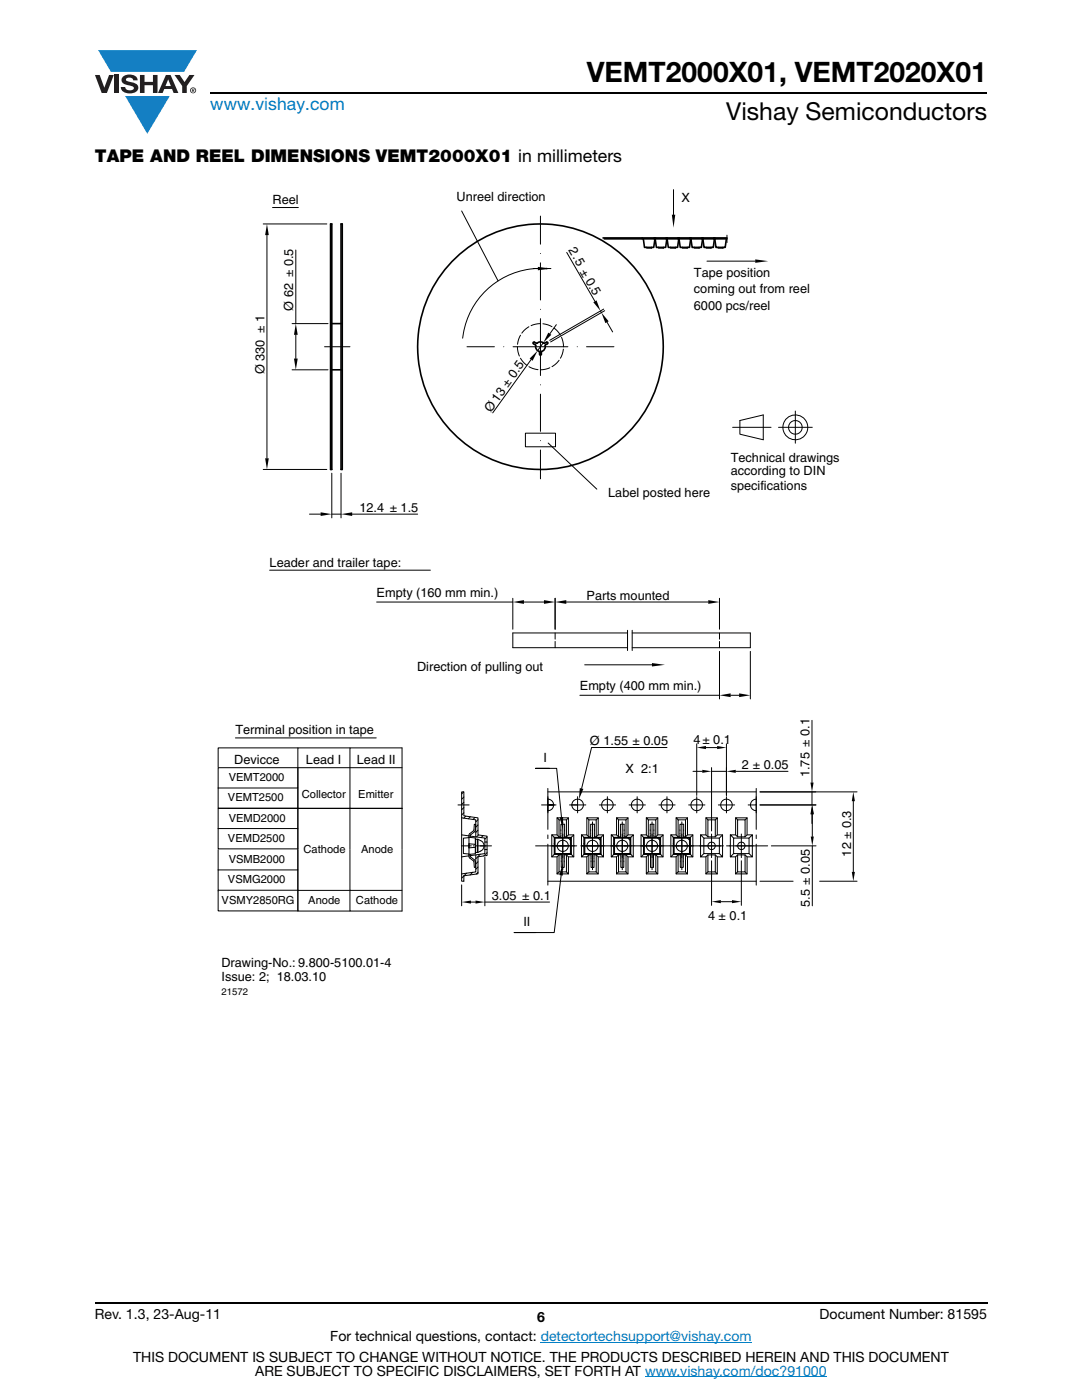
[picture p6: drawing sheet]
<svg xmlns="http://www.w3.org/2000/svg" width="216mm" height="279mm" viewBox="0 0 216 279" stroke-linecap="round" stroke-linejoin="round" font-family="sans-serif">
<g fill="#147fc3">
<path d="M19.6 10h19.7l-2.6 4.3h-1.1h-13.5z"/>
<path d="M25 19.2h8.9l-4.5 7.5z"/>
</g>
<g fill="#231f20">
<path d="M18.9 15h1l.9 2.5 1-2.5h.9l-1.4 3.6h-1z"/>
<path d="M22.9 15h.9v3.6h-.9z"/>
<path d="M24.6 15.3a2.1 2.1 0 0 1 2.8 .3l.1 .4h-.9a.79 .79 0 0 0-.7-.5 .79 .79 0 0 0-.8 .4l.3 .3 1 .2a1.08 1.08 0 0 1 1.2 1 1.08 1.08 0 0 1-1.1 1.2 1.73 1.73 0 0 1-2.4-1.2h.9a.96 .96 0 0 0 .8 .6 .96 .96 0 0 0 .9-.4 1.31 1.31 0 0 0-1.2-.6 1.03 1.03 0 0 1-1.1-.6 1.03 1.03 0 0 1 .2-1.1z"/>
<path d="M27.9 15h.9v1.3h1.7v-1.3h.9v3.6h-.9v-1.6h-1.7v1.6h-.9z"/>
<path d="M34.8 15h1.1l.9 1.4 1-1.4h1l-1.5 2.2v1.4h-.9v-1.4z"/>
<path d="M33.6 15.9l.5 1.3h-1.1zM33.1 15l-1.6 3.6h1l.3-.8h1.5l.3 .8h1l-1.6-3.6z"/>
<path d="M38.1 18a.46 .46 0 0 1 .9 0 .46 .46 0 0 1-.9 0zM37.9 18a.6 .6 0 0 0 1.2 0 .6 .6 0 0 0-1.2 0z"/>
<path d="M38.4 17.8h.2v.2h-.2zM38.3 17.7v.7h.1v-.3l.4 .3-.2-.3 .2-.2-.1-.2z"/>
</g>
<path d="M42 18.6h155M18.9 260h178.1" fill="none" stroke="#000" stroke-width=".36"/>
<path d="M107.9 267.9h42.1M128.7 274.8h36.3" fill="none" stroke="#007ec4" stroke-width=".2"/>
<path d="M43.5 37.8h127.6v161.1h-127.6z" fill="#fff"/>
<g fill="none" stroke="#000" stroke-width=".2">
<path d="M134.4 37.8v5M52.5 44.7h12.7M53.3 46.9v44.6M54.4 41.4h5.1M59 49.9v14.7M92.1 42.1l7.3 14M106.4 53.6h3.5M106.7 53.6a15.7 15.7 0 0 0-14.4 13.9M107.8 43.1v5.6M107.8 52.5v7.4M107.8 50.6h.1M113.1 50.4l5.6 9.7"/>
<path d="M141.1 52.1h9.6M145.1 46.9v1.5M58.3 73.8h7.2M58.3 64.6h7.2M59 66.8v4.8M64.8 69.2h5M93.2 69.2h5.5M100.5 69.2h.1M103.2 69.2l.4 1.9M103.9 66.9l-.4 .8-.2 1M103.9 71.5l.7 .9 .5 .5M105.5 65.2l-.9 .7-.5 .6"/>
<path d="M105.5 73.2l.8 .3 1.1 .3M106 71.8l-7.7 10.6M107.8 63.6v11.3M107.8 61.7h.1M107.8 64.6l-1 .1-.8 .3M107.8 78.7v7.4M107.8 76.8h.1M108.3 64.6l1.1 .2 .7 .4M108.4 68.4l-1.1 1.6M109.7 73.4l-1.9 .4M110.5 65.5l.6 .4 .7 1M111 64.8l-1.3 1.8"/>
<path d="M111.6 71.9l-.5 .5-1 .8M112 67.3l.4 1.9M112.4 69.7l-.2 1-.4 .8M113.3 69.2h-10.9M115.2 69.2h.1M117 69.2h5.5M119.8 62.1l.2 .3M120.5 61.7l-10.8 6.2M120.7 62l-10.8 6.2M121.1 64.3l1.1 1.9M52.5 93.7h12.7M66.2 94.4v9"/>
<path d="M68 94.4v9M104.8 86.5h6v2.7h-6zM107.8 89.8v5.8M107.8 87.9h.1M109.4 88.4l9.7 9.2M146.2 85.3h7.7M147.6 83.9l4.7-1.1v5l-4.7-1.1zM155.3 85.3h6.8M158.7 82v6.5M53.8 113.8h32.1M61.8 102.6h2.2M66.2 102.6h1.8"/>
<path d="M70.3 102.6h13M102.3 119.4v6.2M110.8 119.4v6.2M143.6 119.4v6.2M75.2 120.2h27.1M104.5 120.2h4M110.8 126.3v1.3M110.8 128v1.3M113 120.1h28.3M115.7 138.8h27.9M116.7 132.7h13.4M125.2 126.3h-22.9v3h22.9"/>
<path d="M125.2 125.8v4M126.1 126.3h23.6v3h-23.6M126.1 125.8v4M143.6 126.3v1.3M143.6 128v1.3M143.6 130v9.5M145.8 138.8h1.7M149.7 130v9.5M43.5 157.3v4h15.9M47 147.3h28.1M59.4 149.3h-15.9v3.8M59.4 153.2h-15.9v4.1"/>
<path d="M59.4 153.2v4.1h-15.9M59.4 153.2h20.8v16.2M59.4 157.3v12.1M59.4 153.2v8.1h10.4v8.1M69.8 153.1v-3.8h10.4v3.8M69.8 149.3h-10.4v3.8M69.8 153.2v8.1h10.4h-20.8M92.1 158h.5v4.8l2.8 .4v3.4l1.8 .3v1.2h-.5v-.8l-1.8-.3v-3.4l-2.8-.4zM92.5 158l-.4 .4M92.6 159.1l-.5 .4M109.3 159.4v1.2h1.3h-2.5M109.3 157.4v8.1"/>
<path d="M109.3 158h41.6M109.3 159v1.6h1.7M109.3 159.5a1.15 1.15 0 0 1 1.2 1.1 1.15 1.15 0 0 1-1.2 1.2M109.6 153.3h-2.7h4.2l.9 9.8M115.3 159v3.2M121.2 159v3.2M127.1 159v3.2M133.1 159v3.2M133.1 149.2h-15.1l-1.9 8.2M138.3 153.9h1.8M139 148.5v10.2M139 159v3.2"/>
<path d="M140.9 149.2h2.2M142 153.9h3M142 153.2v12.6M145 148.5v10.2M145 159v3.2M146.8 153.9h10.4M150.9 157.4v8.1M150.9 159v1.6h-1.6M150.9 159.5a1.15 1.15 0 0 0-1.1 1.1 1.15 1.15 0 0 0 1.1 1.2M162 143.8v12.4M162 158v2.6M170.3 159.9v14.1"/>
<path d="M171 158h-19.4M43.5 173.6h15.9v-4v8.1h10.4M43.5 169.6v4M43.5 165.4v4h15.9M59.4 177.8v4h10.4M59.4 161.3h-15.9v4.1M59.4 161.3v4.1h-15.9M59.4 173.6v4.1h-15.9v-4.1M59.4 177.7v4.1h-15.9v-4M69.8 177.8v4h10.4v-4M80.2 169.6v8.1h-10.4v-8.1M91.4 160.6h2.2"/>
<path d="M92.1 168.8h2M92.1 163.2v7.8M92.1 166.6l2.8 .4M92.1 176.6v4.2M92.6 174.8l-.5 .5M92.6 175.9h.1M92.6 160.1l-.5 .5M92.6 161.2l-.5 .4M92.6 162.2l-.5 .5M92.9 162.9l-.4 .4M93.1 174.3l-.5 .5M93.6 167.2l-1.1 .1v3l1.1 .1"/>
<path d="M93.6 167.1l1.2 .1v1.3M93.6 168.4v.8M93.6 168.4l1.2 .1v.6l-1.2 .1M93.8 167.1l.1-.4 .9-.9 .1-1.3h-.3v1.2l-1 .8v.3v4.2l1 .9v1.2h.3l-.1-1.3-.9-.8-.1-.5M93.9 163l-.4 .4M94.3 174.1l-.5 .5M94.4 168.8h.2M94.8 163.1l-.4 .4M94.8 169.1v1.3l-1.2 .1M94.8 167.4l.1 .1M94.9 170.1l-.1 .1M94.9 170.6l1.8-.2v-.9h.5v1.2l-1.8 .3v3.4l-2.8 .4v1.1h-.5v-1.5l2.8-.4z"/>
<path d="M94.9 170.6l-2.8 .4v3.4M95.3 167.5h-.4v2.6M95.3 170.1h-.4M95.3 167.5v2.6M95.3 167.5h.1M95.4 167.5a1.27 1.27 0 0 1 1.1 .8 1.27 1.27 0 0 1-.4 1.4l-.7 .4M95.4 167.5v2.6M95.4 170.1h-.1M95.4 172l-.5 .4M95.4 173l-.5 .5M95.4 174.1l-.4 .3M95.4 163.6l-.5 .4"/>
<path d="M95.4 164.6l-.5 .5M95.4 165.7l-.5 .4M95.5 166.6l-.4 .4M95.8 170.5l-.9 .9M96.4 166.8l-.4 .4M96.7 168.1l.1 1.4M96.7 171.1v9.7M97.2 167l-.5 .5M97.2 170.2l-.7 .6M97.2 168.1v1.4M98.1 168.8h-3.1M106.9 168.8h6.3"/>
<path d="M109.3 166.6v.8M109.3 168.5v8.1M109.3 175.9h41.6M109.3 160.6v1.6M110.1 166.6v4.4M110.6 170.5l-.5 .5h1.1l.3-.4M110.6 167.1v3.4M110.6 168.4h.1M110.6 170.5h1.4M110.6 167.1h1.3M110.6 167.2v3.2M110.6 167.2h1.3"/>
<path d="M110.6 170.4h1.4M110.6 167.2l.2 .1v3M110.8 167.3h3M111.2 166.6h-1.1l.5 .5M111.2 171v3.4l.3-.4M111.2 163.2v3.4l.3 .4M111.5 170.6v3.4h1.5v-3.4M111.5 170.6h.5M111.5 167v-3.4h1.5v3.4M111.5 167h.4M111.9 164.5h.8v2.7h-.8zM112 174.7l-1.4 11.4h-8h4.3"/>
<path d="M112 170.4h.6v2.7h-.6zM112.3 164v4.8h-2M112.3 166.4v2.4h-2.4M112.6 170.6h.4M112.6 170.5h1.4M112.6 170.4h1.3M112.7 167h.3M112.7 167.1h1.3M112.7 167.2h1.2M113 174l.4 .4h-2.2M113 170.6l.4 .4v3.4M113 163.6l.4-.4v3.4"/>
<path d="M113.4 167.2l.5 .5M113.4 163.2h-2.2l.3 .4M113.6 160.6h3.3M113.8 167.3v3l.1 .1M113.8 170.3h-3l-.2 .1M113.9 167.2v3.2M113.9 167.2l-.1 .1M114 167.1l.5-.5v4.4M114 170.5l.5 .5h-1.1M114 167.1v3.4M114.2 168.8h-1.9v4.8M114.3 168.8h.8"/>
<path d="M114.5 166.6h-1.1l-.4 .4M114.6 168.8h-2.3v2.4M116 166.6v4.4M116.2 168.8h7.2M116.5 170.5l-.5 .5h1.1l.4-.4M116.5 167.1h1.4M116.5 168.4h.1M116.5 170.5h1.4M116.5 167.1v3.4M116.6 170.4h1.3M116.6 167.2h1.3M116.6 167.2v3.2"/>
<path d="M116.6 167.2l.1 .1v3M116.7 167.3h3.1M117.1 163.2v3.4l.4 .4M117.1 171v3.4l.4-.4M117.1 166.6h-1.1l.5 .5M117.5 170.6h.4M117.5 167v-3.4h1.5v3.4M117.5 167h.4M117.5 170.6v3.4h1.5v-3.4M117.9 164.5h.7v2.7h-.7zM117.9 170.4h.6v2.7h-.6zM118.2 166.4v2.4h-2.3"/>
<path d="M118.2 164v4.8h-2M118.5 170.6h.5M118.5 170.4h1.4M118.5 170.5h1.4M118.6 167h.4M118.6 167.1h1.3M118.6 167.2h1.3M119 170.6l.4 .4v3.4M119 163.6l.4-.4v3.4M119 174l.4 .4h-2.3M119.3 167.2l.5 .5M119.4 163.2h-2.3l.4 .4"/>
<path d="M119.6 160.6h3.2M119.8 167.3v3l.1 .1M119.8 170.3h-3.1l-.1 .1M119.9 167.2v3.2M119.9 167.2l-.1 .1M119.9 170.5l.5 .5h-1M119.9 167.1l.5-.5v4.4M119.9 167.1v3.4M120.2 168.8h-2v4.8M120.4 166.6h-1l-.4 .4M120.6 168.8h-2.4v2.4M122 166.6v4.4"/>
<path d="M122.5 170.5l-.5 .5h1l.4-.4M122.5 168.4h.1M122.5 170.5h1.4M122.5 167.1v3.4M122.5 167.1h1.3M122.5 170.4h1.4M122.5 167.2h1.3M122.5 167.2v3.2M122.5 167.2l.1 3.1M122.6 167.3h3.1M123 171v3.4l.4-.4M123 166.6h-1l.5 .5"/>
<path d="M123 163.2v3.4l.4 .4M123.4 170.6h.5M123.4 167v-3.4h1.5v3.4M123.4 167h.4M123.4 170.6v3.4h1.5v-3.4M123.8 164.5h.7v2.7h-.7zM123.9 170.4h.6v2.7h-.6zM124.2 164v4.8h-2M124.2 166.4v2.4h-2.4M124.5 170.6h.4M124.5 170.4h1.3M124.5 170.5h1.4"/>
<path d="M124.5 167h.4M124.5 167.2h1.3M124.5 167.1h1.4M124.5 168.8h.8M124.9 174l.4 .4h-2.3M124.9 170.6l.4 .4v3.4M124.9 163.6l.4-.4v3.4M125.3 167.2l.4 .5M125.3 163.2h-2.3l.4 .4M125.5 160.6h3.3M125.7 167.3l.1 3.1M125.7 170.3h-3.1l-.1 .1"/>
<path d="M125.8 167.2v3.2M125.8 167.2l-.1 .1M125.9 170.5l.5 .5h-1.1M125.9 167.1l.5-.5v4.4M125.9 167.1v3.4M126.1 168.8h-1.9v4.8M126.4 166.6h-1.1l-.4 .4M126.4 168.8h7.2M126.5 168.8h-2.3v2.4M127.9 166.6v4.4M128.4 167.1h1.3M128.4 168.4h.1"/>
<path d="M128.4 170.5h1.4M128.4 167.1v3.4M128.4 170.5l-.5 .5h1.1l.4-.4M128.5 170.4h1.3M128.5 167.2l.1 3.1M128.5 167.2h1.2M128.5 167.2v3.2M128.6 167.3h3M129 171v3.4l.4-.4M129 166.6h-1.1l.5 .5M129 163.2v3.4l.4 .4M129.4 170.6v3.4h1.5v-3.4"/>
<path d="M129.4 170.6h.4M129.4 167v-3.4h1.5v3.4M129.4 167h.3M129.7 164.5h.8v2.7h-.8zM129.8 170.4h.6v2.7h-.6zM130.1 164v4.8h-2M130.1 166.4v2.4h-2.4M130.4 170.5h1.4M130.4 170.4h1.3M130.4 170.6h.5M130.5 167.2h1.2M130.5 167.1h1.3"/>
<path d="M130.5 167h.4M130.9 174l.4 .4h-2.3M130.9 170.6l.4 .4v3.4M130.9 163.6l.4-.4v3.4M131.2 167.2l.5 .5M131.3 163.2h-2.3l.4 .4M131.5 160.6h3.2M131.6 167.3l.1 3.1M131.6 170.3h-3l-.1 .1M131.7 167.2v3.2M131.7 167.2l-.1 .1M131.8 167.1v3.4"/>
<path d="M131.8 170.5l.5 .5h-1M131.8 167.1l.5-.5v4.4M132 168.8h-1.9v4.8M132.3 166.6h-1l-.4 .4M132.5 168.8h-2.4v2.4M133.9 166.6v4.4M134.3 168.4h.1M134.3 170.5h1.4M134.3 167.1v3.4M134.3 167.1h1.4M134.3 170.5l-.4 .5h1l.4-.4M134.4 170.4h1.3"/>
<path d="M134.4 167.2v3.2M134.4 167.2h1.3M134.4 167.2l.1 .1v3M134.5 167.3h3.1M134.8 168.8h.7M134.9 166.6h-1l.4 .5M134.9 171v3.4l.4-.4M134.9 163.2v3.4l.4 .4M135.3 167v-3.4h1.5v3.4M135.3 167h.4M135.3 170.6v3.4h1.5v-3.4M135.3 170.6h.4"/>
<path d="M135.7 164.5h.7v2.7h-.7zM135.7 170.4h.6v2.7h-.6zM136.1 164v4.8h-2M136.1 166.4v2.4h-2.4M136.3 170.5h1.5M136.3 170.4h1.4M136.3 170.6h.5M136.4 167.1h1.4M136.4 167.2h1.3M136.4 167h.4M136.6 168.8h7.3M136.8 174l.4 .4h-2.3"/>
<path d="M136.8 170.6l.4 .4v3.4M136.8 163.6l.4-.4v3.4M137.1 167.2l.5 .5M137.2 163.2h-2.3l.4 .4M137.4 160.6h3.3M137.6 167.3v3l.1 .1M137.6 170.3h-3.1l-.1 .1M137.7 167.2v3.2M137.7 167.2l-.1 .1M137.8 167.1v3.4M137.8 167.1l.4-.5v4.4M137.8 170.5l.4 .5h-1"/>
<path d="M138 168.8h-1.9v4.8M138.2 166.6h-1l-.4 .4M138.4 168.8h-2.3v2.4M139.8 166.6v4.4M140.4 170.4l-.6 .6h1.1l.4-.4M140.4 167.3h3.1v3.1h-3.1zM140.9 163.2v3.4l.4 .4M140.9 171v3.4l.4-.4M140.9 166.6h-1.1l.6 .7M141.3 170.6h1.4v3.4h-1.4zM141.3 163.6h1.4v3.4h-1.4zM142 171.8v8.9"/>
<path d="M142 166.5v2.3h-2.4M142.7 170.6l.4 .4v3.4M142.7 163.6l.4-.4v3.4M142.7 174l.4 .4h-2.2M143.1 163.2h-2.2l.4 .4M143.3 160.6h3.3M143.5 170.4l.7 .6h-1.1M143.5 167.3l.7-.7v4.4M143.8 180h2.3M144.2 166.6h-1.1l-.4 .4M144.3 168.8h-2.3v2.4M145 168.8h.7"/>
<path d="M145.7 166.6v4.4M146.4 167.3h3.1v3.1h-3.1zM146.4 170.4l-.7 .6h1.1l.4-.4M146.8 171v3.4l.4-.4M146.8 166.6h-1.1l.7 .7M146.8 163.2v3.4l.4 .4M146.8 168.8h6.4M147.2 170.6h1.5v3.4h-1.5zM147.2 163.6h1.5v3.4h-1.5zM147.9 171.8v8.9M147.9 166.4v2.4h-2.3M148.7 174l.4 .4h-2.3"/>
<path d="M148.7 170.6l.4 .4v3.4M148.7 163.6l.4-.4v3.4M149.1 163.2h-2.3l.4 .4M149.5 167.3l.6-.7v4.4M149.5 170.4l.6 .6h-1M150.1 166.6h-1l-.4 .4M150.3 168.8h-2.4v2.4M150.9 166.6v.8M150.9 168.5v8.1M151.6 175.9h6.7M153.9 168.8h8.9M162 162.5v1.8"/>
<path d="M162.1 162.5v4.5M162.1 168.8v12M162.8 160.6h-11.2M163.5 175.9h7.5M94 180h.9M96.7 180h13"/>
<circle cx="158.7" cy="85.3" r="1.36"/>
<circle cx="158.7" cy="85.3" r="2.48"/>
<circle cx="112.3" cy="168.8" r="1.11"/>
<circle cx="115.3" cy="160.6" r="1.15"/>
<circle cx="118.2" cy="168.8" r="1.11"/>
<circle cx="121.2" cy="160.6" r="1.15"/>
<circle cx="124.2" cy="168.8" r="1.11"/>
<circle cx="127.1" cy="160.6" r="1.15"/>
<circle cx="130.1" cy="168.8" r="1.11"/>
<circle cx="133.1" cy="160.6" r="1.15"/>
<circle cx="136" cy="168.8" r="1.11"/>
<circle cx="139" cy="160.6" r="1.15"/>
<circle cx="142" cy="168.8" r=".74"/>
<circle cx="145" cy="160.6" r="1.15"/>
<circle cx="147.9" cy="168.8" r=".74"/>
</g>
<g fill="#000">
<path d="M53.3 44.7l.3 2.2h-.7zM107.3 53.3l2.6 .3-2.6 .3zM108.9 53.4l1 .2-1 .2zM118.4 60.3l.6-.4 .8 2.2zM134.1 42.8h.6l-.3 2.7zM150.7 51.8l2.6 .3-2.6 .4zM58.7 71.6h.7l-.4 2.2zM59 64.6l.4 2.2h-.7zM105.7 71.6l1.6-1.6-1 2zM109.4 66.4l.6 .4-1.6 1.6zM120 62.4l1.5 1.7-.7 .4zM52.9 91.5h.7l-.3 2.2z"/>
<path d="M64 102.2l2.2 .4-2.2 .4zM68 102.6l2.3-.4v.8zM102.3 120.1l2.2-.3v.7zM108.5 119.8l2.3 .3-2.3 .4zM110.8 120.1l2.2-.3v.7zM141.3 119.8l2.3 .3-2.3 .4zM130.1 132.3l2.6 .4-2.6 .3zM143.6 138.8l2.2-.4v.7zM147.5 138.4l2.2 .4-2.2 .3zM115.7 157.3l.7 .1-.9 2.1zM140.1 153.6l1.9 .3-1.9 .3zM139 149.2l1.9-.3v.6z"/>
<path d="M143.1 148.9l1.9 .3-1.9 .3zM145 153.9l1.8-.3v.6zM161.7 156.2h.6l-.3 1.8zM170.3 158l.3 1.9h-.6zM92.1 180l1.9-.3v.6zM94.9 179.7l1.8 .3-1.8 .3zM112.3 172.1v2.6l-.7-.1zM111.7 163.1l.7-.1-.1 2.7zM142 180l1.8-.4v.7zM146.1 179.6l1.8 .4-1.8 .3zM162 160.6l.3 1.9h-.6zM162.1 160.6l.3 1.9h-.6z"/>
<path d="M161.8 167h.6l-.3 1.8zM170 174h.6l-.3 1.9z"/>
</g>
<g fill="none" stroke="#000" stroke-width=".32">
<path d="M66 44.7h.2v49h-.2zM68 44.7h.3v49h-.3zM120.3 47.5h24.8M120.6 47.7h7.5M128.1 47.7h5.1M128.4 47.7l.2 1.7h1.8l.3-1.7M129 49.4h1M130.7 47.7l.3 1.7h1.8l.3-1.7M131.4 49.4h1M132.9 47.7h12.2M133.1 47.7l.3 1.7h1.8l.2-1.7M133.8 49.4h1"/>
<path d="M135.5 47.7l.2 1.7h1.9l.2-1.7M136.2 49.4h.9M137.9 47.7l.2 1.7h1.9l.2-1.7M138.5 49.4h1M140.2 47.7l.3 1.7h1.8l.3-1.7M140.9 49.4h1M142.6 47.7l.3 1.7h1.8l.2-1.7M143.3 49.4h1M66.2 73.8h1.9M66.2 64.6h1.9M106.4 68.3h.1l.5 .2a1.42 1.42 0 0 1 1.7 0l.4-.2h.2v.2l-.5 .3a1.36 1.36 0 0 1-.8 1.5v.5l-.2 .1-.1-.1v-.5a1.36 1.36 0 0 1-.9-1.5l-.4-.3z"/>
<circle cx="107.8" cy="69.2" r="24.5"/>
</g>
<text font-size="5.6" x="117.1" y="16.4">VEMT2000X01, VEMT2020X01</text>
<text font-size="4.9" x="144.9" y="24">Vishay Semiconductors</text>
<text font-size="3.5" fill="#007ec4" x="42" y="21.9">www.vishay.com</text>
<text font-size="3.5" x="18.9" y="32.3">TAPE AND REEL DIMENSIONS VEMT2000X01 in millimeters</text>
<g font-size="2.8">
<text x="18.9" y="263.3">Rev. 1.3, 23-Aug-11</text>
<text x="107.2" y="263.8">6</text>
<text x="163.6" y="263.3">Document Number: 81595</text>
<text x="65.9" y="267.7">For technical questions, contact: detectortechsupport@vishay.com</text>
<text x="26.5" y="271.7">THIS DOCUMENT IS SUBJECT TO CHANGE WITHOUT NOTICE. THE PRODUCTS DESCRIBED HEREIN AND THIS DOCUMENT</text>
<text x="50.9" y="274.6">ARE SUBJECT TO SPECIFIC DISCLAIMERS, SET FORTH AT www.vishay.com/doc?91000</text>
</g>
<g font-size="2.5">
<text x="54.4" y="40.7">Reel</text>
<text x="91.1" y="40.1">Unreel direction</text>
<text x="136" y="40.2">X</text>
<text x="113.4" y="49.9" transform="rotate(60 113.4 49.9)">2.5 ± 0.5</text>
<text x="138.5" y="58.5">coming out from reel</text>
<text x="138.5" y="55.3">Tape position</text>
<text x="58.5" y="62" transform="rotate(-90 58.5 62)">Ø 62 ± 0.5</text>
<text x="138.5" y="61.8">6000 pcs/reel</text>
<text x="52.8" y="74.7" transform="rotate(-90 52.8 74.7)">Ø 330 ± 1</text>
<text x="97.9" y="82.5" transform="rotate(-54 97.9 82.5)">Ø13 ± 0.5</text>
<text x="145.8" y="92.2">Technical drawings</text>
<text x="145.8" y="94.7">according to DIN</text>
<text x="121.4" y="99.2">Label posted here</text>
<text x="145.8" y="97.8">specifications</text>
<text x="71.7" y="102.1">12.4 ± 1.5</text>
<text x="53.8" y="113.1">Leader and trailer tape:</text>
<text x="75.2" y="119.1">Empty (160 mm min.)</text>
<text x="117" y="119.7">Parts mounted</text>
<text x="83.2" y="133.9">Direction of pulling out</text>
<text x="115.7" y="137.7">Empty (400 mm min.)</text>
<text x="47" y="146.6">Terminal position in tape</text>
<text x="117.7" y="148.7">Ø 1.55 ± 0.05</text>
<text x="138.4" y="148.4">4 ± 0.1</text>
<text x="46.8" y="152.4">Devicce</text>
<text x="61" y="152.4">Lead I</text>
<text x="71.2" y="152.4">Lead II</text>
<text x="108.4" y="152">I</text>
<text x="124.8" y="154.2">X 2:1</text>
<text x="148" y="153.5">2 ± 0.05</text>
<text x="161.6" y="155.1" transform="rotate(-90 161.6 155.1)">1.75 ± 0.1</text>
<text x="169.8" y="170.9" transform="rotate(-90 169.8 170.9)">12 ± 0.3</text>
<text x="98.1" y="179.6">3.05 ± 0.1</text>
<text x="104.4" y="184.8">II</text>
<text x="141.3" y="183.6">4 ± 0.1</text>
<text x="161.6" y="180.9" transform="rotate(-90 161.6 180.9)">5.5 ± 0.05</text>
<text x="44.2" y="195.8">Issue: 2; 18.03.10</text>
<text x="44.2" y="192.9">Drawing-No.: 9.800-5100.01-4</text>
</g>
<g font-size="2.2">
<text x="45.6" y="156">VEMT2000</text>
<text x="45.5" y="159.9">VEMT2500</text>
<text x="60.2" y="159.3">Collector</text>
<text x="71.5" y="159.3">Emitter</text>
<text x="45.6" y="164.1">VEMD2000</text>
<text x="45.5" y="168">VEMD2500</text>
<text x="45.6" y="172.3">VSMB2000</text>
<text x="60.6" y="170.2">Cathode</text>
<text x="72.1" y="170.2">Anode</text>
<text x="45.5" y="176.3">VSMG2000</text>
<text x="44.2" y="180.4">VSMY2850RG</text>
<text x="61.5" y="180.4">Anode</text>
<text x="71" y="180.4">Cathode</text>
</g>
<text font-size="1.9" x="44.2" y="198.5">21572</text>
</svg>
